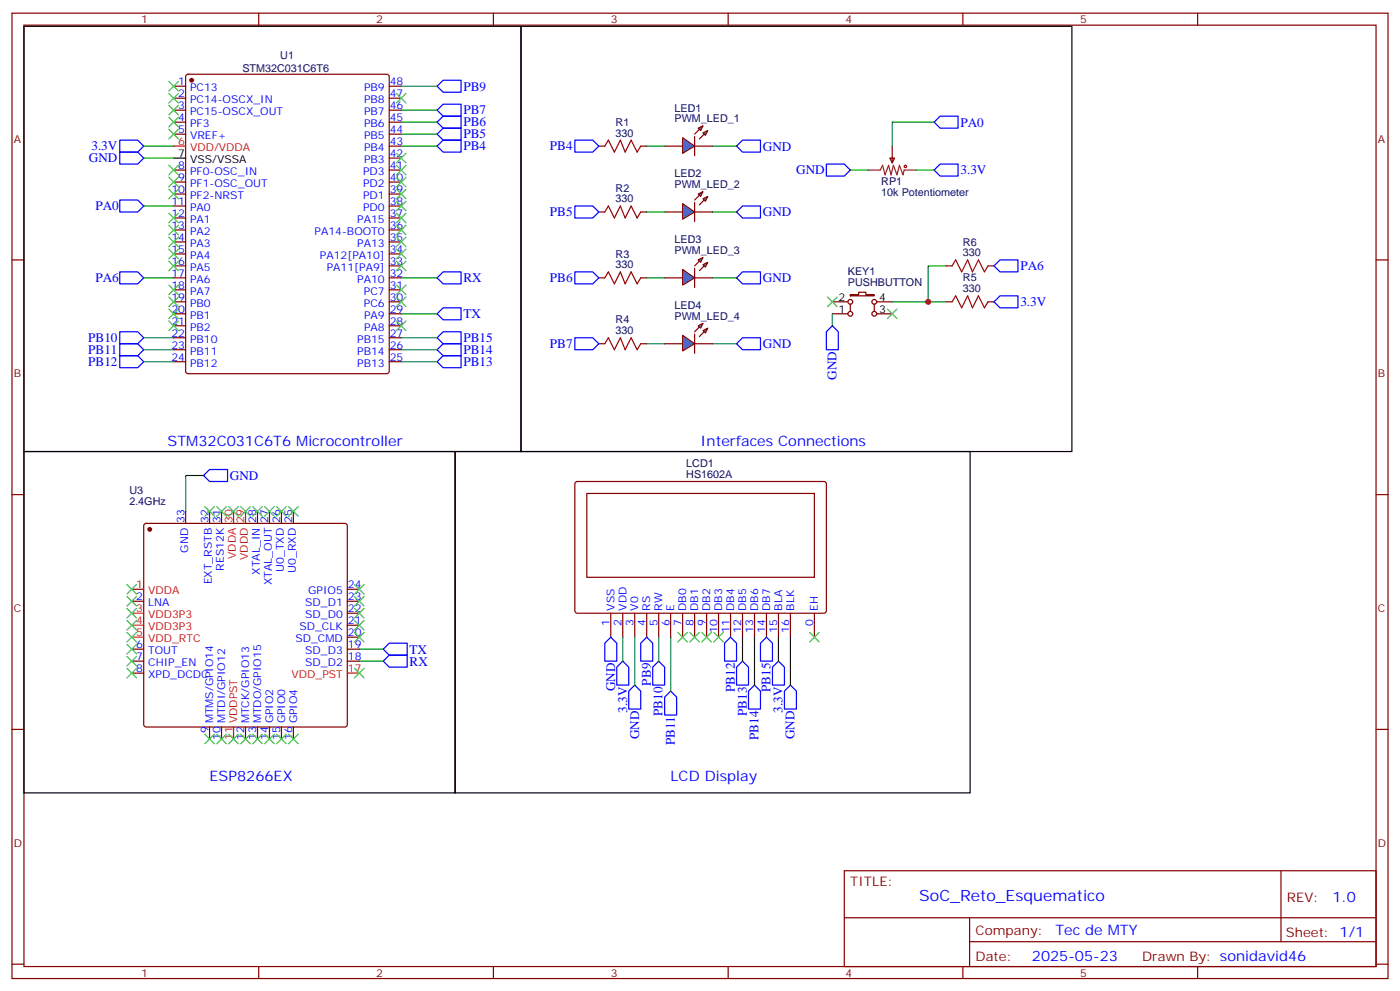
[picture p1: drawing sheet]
<svg xmlns="http://www.w3.org/2000/svg" width="412mm" height="292mm" viewBox="0 0 412 292" stroke-linecap="round" stroke-linejoin="round" font-family="sans-serif">
<g fill="none" stroke="#870000" stroke-width=".35">
<path d="M3.5 3.9h405.4v284.3h-405.4zM7.1 7.4h398.2v277.3h-398.2zM76.2 3.9v3.5M145.3 3.9v3.5M214.5 3.9v3.5M283.6 3.9v3.5M352.8 3.9v3.5M51.2 25.4h3.5M51.2 28.9h3.5M51.2 32.5h3.5M51.2 36h3.5M51.2 39.5h3.5"/>
<path d="M54.9 22.1l.5-.2h58.5l.5 .2 .3 .5v86.8l-.3 .5-.5 .2h-58.5l-.5-.3-.2-.4v-86.8zM114.7 25.4h3.5M114.7 28.9h3.5M114.7 32.5h3.5M114.7 36h3.5M114.7 39.5h3.5M51.2 50.1h3.5M51.2 53.6h3.5M51.2 57.2h3.5M114.7 50.1h3.5M114.7 53.6h3.5M114.7 57.2h3.5"/>
<path d="M114.7 46.6h3.5M114.7 43h3.5M195.8 43h5.3M204.6 43h5.3M3.5 76.6h3.6M51.2 60.7h3.5M51.2 64.2h3.5M51.2 67.7h3.5M51.2 71.3h3.5M51.2 74.8h3.5M51.2 78.3h3.5M114.7 60.7h3.5"/>
<path d="M114.7 64.2h3.5M114.7 67.7h3.5M114.7 71.3h3.5M114.7 74.8h3.5M114.7 78.3h3.5M405.3 76.6h3.6M51.2 81.8h3.5M51.2 85.4h3.5M51.2 88.9h3.5M51.2 92.4h3.5M51.2 96h3.5M51.2 99.5h3.5"/>
<path d="M114.7 81.8h3.5M114.7 85.4h3.5M114.7 88.9h3.5M114.7 92.4h3.5M114.7 96h3.5M114.7 99.5h3.5M51.2 103h3.5M51.2 106.5h3.5M114.7 103h3.5M114.7 106.5h3.5M3.5 145.7h3.6M405.3 145.7h3.6"/>
<path d="M3.5 214.8h3.6M405.3 214.8h3.6M248.7 256.5h156.6v28.2h-156.6zM377.3 256.5v20.9M248.7 270.3h156.5M285.6 277.4h119.6M285.6 270.3v14.1M3.5 284h3.6M76.2 284.7v3.5M145.3 284.7v3.5M214.5 284.7v3.5M283.6 284.7v3.5"/>
<path d="M352.8 284.7v3.5M405.3 284h3.6"/>
</g>
<path d="M7.1 7.8h146.4v125.2h-146.4zM51.2 46.6h3.5" fill="none" stroke="#000" stroke-width=".35"/>
<circle cx="56.4" cy="23.6" r=".53" fill="#870000" stroke="#870000" stroke-width=".35"/>
<path d="M51.2 43h3.5" fill="none" stroke="#f00" stroke-width=".35"/>
<g fill="#09f" stroke="#870000" stroke-width=".35">
<path d="M207.1 39.2l1.4-.7-.7 1.4z"/>
<path d="M205.7 37.7l1.4-.7-.7 1.5z"/>
</g>
<g fill="#870000" stroke="#870000" stroke-width=".35">
<path d="M207.4 39.5l-1.4 1.4z"/>
<path d="M204.6 39.5l1.4-1.4z"/>
</g>
<path d="M204.6 40.2v5.7z" fill="#f00" stroke="#870000" stroke-width=".35"/>
<path d="M201.1 40.6l3.5 2.4-3.5 2.2z" fill="#09f" stroke="#870000" stroke-width=".35"/>
<path d="M195.8 62.4h5.3M204.6 62.4h5.3" fill="none" stroke="#870000" stroke-width=".35"/>
<g fill="#09f" stroke="#870000" stroke-width=".35">
<path d="M207.1 58.6l1.4-.7-.7 1.4z"/>
<path d="M205.7 57.2l1.4-.8-.7 1.5z"/>
</g>
<g fill="#870000" stroke="#870000" stroke-width=".35">
<path d="M206 60.3l1.4-1.4z"/>
<path d="M204.6 58.9l1.4-1.4z"/>
</g>
<path d="M204.6 59.6v5.7z" fill="#f00" stroke="#870000" stroke-width=".35"/>
<path d="M201.1 60l3.5 2.4-3.5 2.2z" fill="#09f" stroke="#870000" stroke-width=".35"/>
<path d="M195.8 81.8h5.3M204.6 81.8h5.3" fill="none" stroke="#870000" stroke-width=".35"/>
<g fill="#09f" stroke="#870000" stroke-width=".35">
<path d="M207.1 78l1.4-.7-.7 1.4z"/>
<path d="M205.7 76.6l1.4-.8-.7 1.5z"/>
</g>
<g fill="#870000" stroke="#870000" stroke-width=".35">
<path d="M206 79.7l1.4-1.4z"/>
<path d="M204.6 78.3l1.4-1.4z"/>
</g>
<path d="M204.6 79v5.7z" fill="#f00" stroke="#870000" stroke-width=".35"/>
<path d="M201.1 79.4l3.5 2.4-3.5 2.2z" fill="#09f" stroke="#870000" stroke-width=".35"/>
<path d="M195.8 101.2h5.3M204.6 101.2h5.3" fill="none" stroke="#870000" stroke-width=".35"/>
<g fill="#09f" stroke="#870000" stroke-width=".35">
<path d="M207.1 97.4l1.4-.7-.7 1.4z"/>
<path d="M205.7 96l1.4-.7-.7 1.4z"/>
</g>
<g fill="#870000" stroke="#870000" stroke-width=".35">
<path d="M206 99.1l1.4-1.4z"/>
<path d="M204.6 97.7l1.4-1.4z"/>
</g>
<path d="M204.6 98.4v5.7z" fill="#f00" stroke="#870000" stroke-width=".35"/>
<path d="M201.1 98.8l3.5 2.4-3.5 2.2z" fill="#09f" stroke="#870000" stroke-width=".35"/>
<g fill="none" stroke="#870000" stroke-width=".35">
<path d="M176.4 43h1.8M188.7 43h1.8M262.1 46.6h1.4l-.7 1.4zM262.8 43v5M176.4 62.4h1.8M188.7 62.4h1.8M278.7 78.3h1.8M291 78.3h1.8M176.4 81.8h1.8M188.7 81.8h1.8M245.2 92.4h4.6M245.2 88.9h4.6"/>
<path d="M250.5 86.8h2.4v-.7h2.2v.7h2.4v.3h-7zM250.5 89.6v2.1M257.5 89.6v2.1M258.2 92.4h4.6M258.2 88.9h4.6M278.7 88.9h1.8M291 88.9h1.8M176.4 101.2h1.8M188.7 101.2h1.8M42.6 154.4l.4-.2h58.6l.5 .2 .2 .5v58.5l-.2 .5-.5 .2h-58.6l-.5-.2-.2-.5v-58.5zM54.7 150.6v3.6M61.7 150.6v3.6"/>
<path d="M65.3 150.6v3.6M75.8 150.6v3.6M79.4 150.6v3.6M82.9 150.6v3.6M86.4 150.6v3.6M169.6 142l.4-.2 73 .1 .4 .6v37.7l-.7 .4h-72.9l-.5-.7v-37.4zM172.9 145.3h67v24.7h-67zM38.8 177.1h3.5M102.3 177.1h3.5M102.3 173.6h3.5M38.8 191.2h3.5M38.8 194.7h3.5"/>
<path d="M38.8 198.3h3.5M102.3 191.2h3.5M102.3 194.7h3.5M102.3 187.7h3.5M102.3 184.2h3.5M102.3 180.6h3.5M179.9 180.6v7.1M183.4 180.6v7.1M187 180.6v7.1M190.5 180.6v7.1M194 180.6v7.1M197.6 180.6v7.1"/>
<path d="M201.1 180.6v7.1M204.6 180.6v7.1M208.1 180.6v7.1M211.7 180.6v7.1M215.2 180.6v7.1M218.7 180.6v7.1M222.2 180.6v7.1M225.8 180.6v7.1M229.3 180.6v7.1M232.8 180.6v7.1M239.9 180.6v7.1M61.7 214.1v3.6"/>
<path d="M65.3 214.1v3.6M72.3 214.1v3.6M75.8 214.1v3.6M79.4 214.1v3.6M82.9 214.1v3.6M86.4 214.1v3.6"/>
<circle cx="250.5" cy="92.4" r=".71"/>
<circle cx="250.5" cy="88.9" r=".71"/>
<circle cx="257.5" cy="88.9" r=".71"/>
<circle cx="257.5" cy="92.4" r=".71"/>
</g>
<g fill="none" stroke="#a10000" stroke-width=".35">
<path d="M178.2 43l1-1.7 1.8 3.5 1.7-3.5 1.4 3.5 1.8-3.5 1.8 3.5 1-1.8M178.2 62.4l1-1.7 1.8 3.5 1.7-3.5 1.4 3.5 1.8-3.5 1.8 3.5 1-1.8M280.5 78.3l1-1.7 1.8 3.5 1.7-3.5 1.5 3.5 1.7-3.5 1.8 3.5 1-1.8M178.2 81.8l1-1.7 1.8 3.5 1.7-3.5 1.4 3.5 1.8-3.5 1.8 3.5 1-1.8M280.5 88.9l1-1.8 1.8 3.6 1.7-3.6 1.5 3.6 1.7-3.6 1.8 3.6 1-1.8M178.2 101.2l1-1.7 1.8 3.5 1.7-3.5 1.4 3.5 1.8-3.5 1.8 3.5 1-1.8"/>
<circle cx="266.7" cy="49" r=".35"/>
</g>
<path d="M255.8 50.1h3.5l.7-1.4 .7 2.8 1.1-2.8 .7 2.8 .7-2.8 1 2.8 .7-2.8 1.1 2.8 .3-1.4h3.6" fill="none" stroke="#8c2424" stroke-width=".35"/>
<g fill="none" stroke="#00f" stroke-width=".35">
<path d="M128.8 39.5l1.7-1.8h5.3v3.6h-5.3zM128.8 36l1.7-1.8h5.3v3.5h-5.3zM130.5 30.7h5.3v3.5h-5.3l-1.7-1.7zM130.5 23.6h5.3v3.6h-5.3l-1.7-1.8zM275.2 36l1.7-1.8h5.3v3.5h-5.3zM35.3 44.8h5.3l1.7 1.8-1.7 1.7h-5.3zM35.3 41.3h5.3l1.7 1.7-1.7 1.8h-5.3zM35.3 58.9h5.3l1.7 1.8-1.7 1.7h-5.3zM128.8 43l1.7-1.7h5.3v3.5h-5.3zM169.3 41.3h5.3l1.8 1.7-1.8 1.8h-5.3zM217 43l1.7-1.7h5.3v3.5h-5.3zM243.4 48.3h5.3l1.8 1.8-1.8 1.8h-5.3z"/>
<path d="M275.2 50.1l1.7-1.8h5.3v3.6h-5.3zM169.3 60.7h5.3l1.8 1.7-1.8 1.8h-5.3zM217 62.4l1.7-1.7h5.3v3.5h-5.3zM294.6 76.6h5.3v3.5h-5.3l-1.8-1.8zM35.3 80.1h5.3l1.7 1.7-1.7 1.8h-5.3zM35.3 97.7h5.3l1.7 1.8-1.7 1.7h-5.3zM128.8 81.8l1.7-1.7h5.3v3.5h-5.3zM128.8 99.5l1.7-1.8h5.3v3.5h-5.3zM130.5 90.7h5.3v3.5h-5.3l-1.7-1.8zM169.3 80.1h5.3l1.8 1.7-1.8 1.8h-5.3zM169.3 99.5h5.3l1.8 1.7-1.8 1.8h-5.3zM217 81.8l1.7-1.7h5.3v3.5h-5.3z"/>
<path d="M245.2 96l1.7 1.7v5.3h-3.5v-5.3zM292.8 88.9l1.8-1.8h5.3v3.6h-5.3zM35.3 101.2h5.3l1.7 1.8-1.7 1.8h-5.3zM35.3 104.8h5.3l1.7 1.7-1.7 1.8h-5.3zM128.8 106.5l1.7-1.7h5.3v3.5h-5.3zM128.8 103l1.7-1.8h5.3v3.6h-5.3zM217 101.2l1.7-1.7h5.3v3.5h-5.3zM60 140.1l1.7-1.8h5.3v3.5h-5.3zM112.9 194.7l1.8-1.7h5.2v3.5h-5.2zM112.9 191.2l1.8-1.8h5.2v3.6h-5.2zM179.9 187.7l1.8 1.7v5.3h-3.5v-5.3zM183.4 194.7l1.8 1.8v5.3h-3.5v-5.3z"/>
<path d="M190.5 187.7l1.8 1.7v5.3h-3.6v-5.3zM194 194.7l1.8 1.8v5.3h-3.5v-5.3zM215.2 187.7l1.8 1.7v5.3h-3.6v-5.3zM218.7 194.7l1.8 1.8v5.3h-3.5v-5.3zM225.8 187.7l1.7 1.7v5.3h-3.5v-5.3zM229.3 194.7l1.8 1.8v5.3h-3.6v-5.3zM187 201.8l1.7 1.8v5.2h-3.5v-5.2zM197.6 203.6l1.7 1.7v5.3h-3.5v-5.3zM222.2 201.8l1.8 1.8v5.2h-3.5v-5.2zM232.8 201.8l1.8 1.8v5.2h-3.5v-5.2z"/>
</g>
<g fill="none" stroke="#008700" stroke-width=".35">
<path d="M118.2 39.5h10.6M118.2 36h10.6M118.2 32.5h10.6M118.2 25.4h10.6M275.2 36h-12.4v7M42.3 43h8.9M42.3 46.6h8.9M118.2 43h10.6M190.5 43h5.3M209.9 43h7.1M250.5 50.1h5.3M269.9 50.1h5.3"/>
<path d="M42.3 60.7h8.9M190.5 62.4h5.3M209.9 62.4h7.1M278.7 78.3h-5.3v10.6M42.3 81.8h8.9M42.3 99.5h8.9M118.2 81.8h10.6M118.2 92.4h10.6M118.2 99.5h10.6M190.5 81.8h5.3M209.9 81.8h7.1M245.2 92.4v3.6"/>
<path d="M262.8 88.9h15.9M42.3 103h8.9M42.3 106.5h8.9M118.2 103h10.6M118.2 106.5h10.6M190.5 101.2h5.3M209.9 101.2h7.1M60 140.1h-5.3v10.5M105.8 194.7h7.1M105.8 191.2h7.1M183.4 187.7v7M187 187.7v14.1"/>
<path d="M194 187.7v7M197.6 187.7v15.9M218.7 187.7v7M222.2 187.7v14.1M229.3 187.7v7M232.8 187.7v14.1"/>
</g>
<g fill="none" stroke="#3c3" stroke-width=".35">
<path d="M49.7 38.1l2.9 2.8M49.7 34.6l2.9 2.8M49.7 31l2.9 2.9M49.7 27.5l2.9 2.8M49.7 24l2.9 2.8M52.6 38.1l-2.9 2.8M52.6 34.6l-2.9 2.8M52.6 31l-2.9 2.9M52.6 27.5l-2.9 2.8M52.6 24l-2.9 2.8M116.8 27.5l2.8 2.8M119.6 27.5l-2.8 2.8"/>
<path d="M49.7 55.7l2.9 2.9M49.7 52.2l2.9 2.8M49.7 48.7l2.9 2.8M52.6 55.7l-2.9 2.9M52.6 52.2l-2.9 2.8M52.6 48.7l-2.9 2.8M116.8 45.2l2.8 2.8M116.8 48.7l2.8 2.8M116.8 52.2l2.8 2.8M116.8 55.7l2.8 2.9M116.8 59.3l2.8 2.8M119.6 45.2l-2.8 2.8"/>
<path d="M119.6 48.7l-2.8 2.8M119.6 52.2l-2.8 2.8M119.6 55.7l-2.8 2.9M119.6 59.3l-2.8 2.8M49.7 76.9l2.9 2.8M49.7 73.4l2.9 2.8M49.7 69.9l2.9 2.8M49.7 66.3l2.9 2.8M49.7 62.8l2.9 2.8M52.6 76.9l-2.9 2.8M52.6 73.4l-2.9 2.8M52.6 69.9l-2.9 2.8"/>
<path d="M52.6 66.3l-2.9 2.8M52.6 62.8l-2.9 2.8M116.8 62.8l2.8 2.8M116.8 66.3l2.8 2.8M116.8 69.9l2.8 2.8M116.8 73.4l2.8 2.8M116.8 76.9l2.8 2.8M119.6 62.8l-2.8 2.8M119.6 66.3l-2.8 2.8M119.6 69.9l-2.8 2.8M119.6 73.4l-2.8 2.8M119.6 76.9l-2.8 2.8"/>
<path d="M49.7 94.5l2.9 2.9M49.7 91l2.9 2.8M49.7 87.5l2.9 2.8M49.7 84l2.9 2.8M52.6 94.5l-2.9 2.9M52.6 91l-2.9 2.8M52.6 87.5l-2.9 2.8M52.6 84l-2.9 2.8M116.8 84l2.8 2.8M116.8 87.5l2.8 2.8M116.8 94.5l2.8 2.9M119.6 84l-2.8 2.8"/>
<path d="M119.6 87.5l-2.8 2.8M119.6 94.5l-2.8 2.9M243.8 87.5l2.8 2.8M246.6 87.5l-2.8 2.8M261.4 91l2.8 2.8M264.2 91l-2.8 2.8M60.3 149.2l2.8 2.8M63.1 149.2l-2.8 2.8M63.9 149.2l2.8 2.8M66.7 149.2l-2.8 2.8M67.4 149.2l2.8 2.8M70.2 149.2l-2.8 2.8"/>
<path d="M70.9 149.2l2.8 2.8M73.7 149.2l-2.8 2.8M74.4 149.2l2.9 2.8M77.3 149.2l-2.9 2.8M78 149.2l2.8 2.8M80.8 149.2l-2.8 2.8M81.5 149.2l2.8 2.8M84.3 149.2l-2.8 2.8M85 149.2l2.8 2.8M87.8 149.2l-2.8 2.8M37.4 172.2l2.8 2.8M37.4 175.7l2.8 2.8"/>
<path d="M37.4 179.2l2.8 2.8M40.2 179.2l-2.8 2.8M40.2 175.7l-2.8 2.8M40.2 172.2l-2.8 2.8M104.4 179.2l2.8 2.8M104.4 175.7l2.8 2.8M104.4 172.2l2.8 2.8M107.2 179.2l-2.8 2.8M107.2 175.7l-2.8 2.8M107.2 172.2l-2.8 2.8M37.4 182.7l2.8 2.9M37.4 186.3l2.8 2.8"/>
<path d="M37.4 189.8l2.8 2.8M37.4 193.3l2.8 2.8M37.4 196.9l2.8 2.8M40.2 196.9l-2.8 2.8M40.2 193.3l-2.8 2.8M40.2 189.8l-2.8 2.8M40.2 182.7l-2.8 2.9M40.2 186.3l-2.8 2.8M104.4 186.3l2.8 2.8M104.4 182.7l2.8 2.9M104.4 196.9l2.8 2.8M107.2 186.3l-2.8 2.8"/>
<path d="M107.2 182.7l-2.8 2.9M107.2 196.9l-2.8 2.8M199.7 186.3l2.8 2.8M202.5 186.3l-2.8 2.8M203.2 186.3l2.8 2.8M206 186.3l-2.8 2.8M206.7 186.3l2.8 2.8M209.5 186.3l-2.8 2.8M210.3 186.3l2.8 2.8M213.1 186.3l-2.8 2.8M238.5 186.3l2.8 2.8M241.3 186.3l-2.8 2.8"/>
<path d="M60.3 216.3l2.8 2.8M63.1 216.3l-2.8 2.8M63.9 216.3l2.8 2.8M66.7 216.3l-2.8 2.8M67.4 216.3l2.8 2.8M70.2 216.3l-2.8 2.8M70.9 216.3l2.8 2.8M73.7 216.3l-2.8 2.8M74.4 216.3l2.9 2.8M77.3 216.3l-2.9 2.8M78 216.3l2.8 2.8M80.8 216.3l-2.8 2.8"/>
<path d="M81.5 216.3l2.8 2.8M84.3 216.3l-2.8 2.8M85 216.3l2.8 2.8M87.8 216.3l-2.8 2.8"/>
</g>
<path d="M153.5 7.8h162.2v125.2h-162.2zM7.1 133h127v100.5h-127zM134.1 133h151.7v100.5h-151.7z" fill="none" stroke="#000" stroke-width=".35"/>
<circle cx="44.1" cy="155.9" r=".53" fill="#870000" stroke="#870000" stroke-width=".35"/>
<path d="M68.8 150.6v3.6M72.3 150.6v3.6M38.8 173.6h3.5M38.8 180.6h3.5M38.8 184.2h3.5M38.8 187.7h3.5M102.3 198.3h3.5M68.8 214.1v3.6" fill="none" stroke="#f00" stroke-width=".35"/>
<circle cx="273.4" cy="88.9" r=".88" fill="#c00"/>
<text font-size="4.6" fill="#00f" x="270.8" y="265.5">SoC_Reto_Esquematico</text>
<g font-size="4.2" fill="#00f">
<text x="49.4" y="131.2">STM32C031C6T6 Microcontroller</text>
<text x="206.4" y="131.2">Interfaces Connections</text>
<text x="61.7" y="230">ESP8266EX</text>
<text x="197.6" y="230">LCD Display</text>
<text x="392.5" y="265.7">1.0</text>
<text x="310.9" y="275.3">Tec de MTY</text>
<text x="304" y="283.1">2025-05-23</text>
</g>
<g font-size="3.9" fill="#00f">
<text x="136.5" y="26.7">PB9</text>
<text x="136.5" y="33.7">PB7</text>
<text x="136.5" y="40.8">PB5</text>
<text x="136.5" y="37.2">PB6</text>
<text x="282.9" y="37.3">PA0</text>
<text x="26.2" y="47.8">GND</text>
<text x="26.9" y="44.3">3.3V</text>
<text x="136.5" y="44.3">PB4</text>
<text x="162" y="44.3">PB4</text>
<text x="224.7" y="44.4">GND</text>
<text x="234.6" y="51.4">GND</text>
<text x="282.9" y="51.4">3.3V</text>
<text x="28.1" y="61.9">PA0</text>
<text x="162" y="63.7">PB5</text>
<text x="224.7" y="63.8">GND</text>
<text x="28.1" y="83.1">PA6</text>
<text x="136.5" y="83.2">RX</text>
<text x="162" y="83.1">PB6</text>
<text x="224.7" y="83.2">GND</text>
<text x="300.6" y="79.6">PA6</text>
<text x="136.5" y="93.7">TX</text>
<text x="300.6" y="90.2">3.3V</text>
<text x="26" y="100.8">PB10</text>
<text x="136.5" y="100.8">PB15</text>
<text x="26" y="104.3">PB11</text>
<text x="26" y="107.8">PB12</text>
<text x="136.5" y="107.9">PB13</text>
<text x="136.5" y="104.3">PB14</text>
<text x="162" y="102.5">PB7</text>
<text x="224.7" y="102.6">GND</text>
<text x="246.4" y="111.9" transform="rotate(-90 246.4 111.9)">GND</text>
<text x="67.7" y="141.3">GND</text>
<text x="120.6" y="196.1">RX</text>
<text x="120.6" y="192.5">TX</text>
<text x="181.2" y="203.6" transform="rotate(-90 181.2 203.6)">GND</text>
<text x="191.8" y="201.9" transform="rotate(-90 191.8 201.9)">PB9</text>
<text x="216.4" y="203.8" transform="rotate(-90 216.4 203.8)">PB12</text>
<text x="227" y="203.8" transform="rotate(-90 227 203.8)">PB15</text>
<text x="184.7" y="209.9" transform="rotate(-90 184.7 209.9)">3.3V</text>
<text x="230.5" y="209.9" transform="rotate(-90 230.5 209.9)">3.3V</text>
<text x="195.2" y="210.9" transform="rotate(-90 195.2 210.9)">PB10</text>
<text x="219.9" y="210.9" transform="rotate(-90 219.9 210.9)">PB13</text>
<text x="188.2" y="217.7" transform="rotate(-90 188.2 217.7)">GND</text>
<text x="198.8" y="219.5" transform="rotate(-90 198.8 219.5)">PB11</text>
<text x="223.5" y="217.9" transform="rotate(-90 223.5 217.9)">PB14</text>
<text x="234.1" y="217.7" transform="rotate(-90 234.1 217.7)">GND</text>
</g>
<g font-size="3.9" fill="#800">
<text x="250.5" y="261.1">TITLE:</text>
<text x="379.1" y="265.7">REV:</text>
<text x="287.4" y="275.3">Company:</text>
<text x="378.7" y="275.9">Sheet: 1/1</text>
<text x="287.4" y="282.9">Date:</text>
<text x="336.4" y="283">Draw</text>
<text x="346.6" y="283">n By: sonidavid46</text>
</g>
<g font-size="3.2" fill="#800">
<text x="41.6" y="6.9">1</text>
<text x="110.8" y="6.9">2</text>
<text x="179.9" y="6.9">3</text>
<text x="249.1" y="6.9">4</text>
<text x="318.2" y="6.9">5</text>
<text x="4.1" y="42">A</text>
<text x="405.9" y="42">A</text>
<text x="4.1" y="111.1">B</text>
<text x="405.9" y="111.1">B</text>
<text x="4.1" y="180.3">C</text>
<text x="405.9" y="180.3">C</text>
<text x="4.1" y="249.4">D</text>
<text x="405.9" y="249.4">D</text>
<text x="41.6" y="287.7">1</text>
<text x="110.8" y="287.7">2</text>
<text x="179.9" y="287.7">3</text>
<text x="249.1" y="287.7">4</text>
<text x="318.2" y="287.7">5</text>
</g>
<g font-size="3.2" fill="#000080">
<text x="82.5" y="17.5">U1</text>
<text x="71.4" y="21.2">STM32C031C6T6</text>
<text x="198.7" y="36">PWM_LED_1</text>
<text x="198.7" y="32.8">LED1</text>
<text x="181.3" y="40.2">330</text>
<text x="181.3" y="37">R1</text>
<text x="198.7" y="52.2">LED2</text>
<text x="181.3" y="59.6">330</text>
<text x="181.3" y="56.4">R2</text>
<text x="198.7" y="55.4">PWM_LED_2</text>
<text x="259.6" y="57.7">10k Potentiometer</text>
<text x="259.6" y="54.5">RP1</text>
<text x="198.7" y="71.6">LED3</text>
<text x="181.3" y="75.8">R3</text>
<text x="198.7" y="74.8">PWM_LED_3</text>
<text x="283.6" y="75.5">330</text>
<text x="283.6" y="72.3">R6</text>
<text x="181.3" y="79">330</text>
<text x="249.8" y="81">KEY1</text>
<text x="283.6" y="82.9">R5</text>
<text x="249.8" y="84.2">PUSHBUTTON</text>
<text x="283.6" y="86.1">330</text>
<text x="181.3" y="95.3">R4</text>
<text x="198.7" y="94.2">PWM_LED_4</text>
<text x="198.7" y="91.1">LED4</text>
<text x="181.3" y="98.4">330</text>
<text x="202.1" y="137.6">LCD1</text>
<text x="202.1" y="140.8">HS1602A</text>
<text x="38.1" y="148.7">2.4GHz</text>
<text x="38.1" y="145.5">U3</text>
</g>
<g font-size="3.2" fill="#00f">
<text x="52.5" y="25">1</text>
<text x="52.5" y="28.6">2</text>
<text x="56" y="26.8">PC13</text>
<text x="107.2" y="26.8">PB9</text>
<text x="114.8" y="28.6">47</text>
<text x="114.8" y="25">48</text>
<text x="52.5" y="32.1">3</text>
<text x="52.5" y="35.6">4</text>
<text x="56" y="30.3">PC14-OSCX_IN</text>
<text x="56" y="33.9">PC15-OSCX_OUT</text>
<text x="107.2" y="33.9">PB7</text>
<text x="107.2" y="30.3">PB8</text>
<text x="114.8" y="35.6">45</text>
<text x="114.8" y="32.1">46</text>
<text x="52.5" y="39.2">5</text>
<text x="56" y="37.4">PF3</text>
<text x="56" y="40.9">VREF+</text>
<text x="107.2" y="40.9">PB5</text>
<text x="107.2" y="37.4">PB6</text>
<text x="114.8" y="39.2">44</text>
<text x="107.2" y="48">PB3</text>
<text x="107.2" y="44.5">PB4</text>
<text x="114.8" y="46.2">42</text>
<text x="114.8" y="42.7">43</text>
<text x="52.5" y="49.7">8</text>
<text x="52.5" y="53.3">9</text>
<text x="56" y="51.5">PF0-OSC_IN</text>
<text x="107" y="51.5">PD3</text>
<text x="114.8" y="53.3">40</text>
<text x="114.8" y="49.7">41</text>
<text x="50.5" y="56.8">10</text>
<text x="56" y="55">PF1-OSC_OUT</text>
<text x="56" y="58.6">PF2-NRST</text>
<text x="107" y="58.6">PD1</text>
<text x="107" y="55">PD2</text>
<text x="114.8" y="56.8">39</text>
<text x="50.5" y="60.3">11</text>
<text x="50.5" y="63.9">12</text>
<text x="56" y="62.1">PA0</text>
<text x="56" y="65.6">PA1</text>
<text x="105.2" y="65.6">PA15</text>
<text x="107" y="62.1">PD0</text>
<text x="114.8" y="63.9">37</text>
<text x="114.8" y="60.3">38</text>
<text x="50.5" y="67.4">13</text>
<text x="50.5" y="70.9">14</text>
<text x="56" y="69.1">PA2</text>
<text x="92.6" y="69.1">PA14-BOOT0</text>
<text x="114.8" y="70.9">35</text>
<text x="114.8" y="67.4">36</text>
<text x="50.5" y="74.4">15</text>
<text x="50.5" y="78">16</text>
<text x="56" y="72.7">PA3</text>
<text x="56" y="76.2">PA4</text>
<text x="94.2" y="76.2">PA12[PA10]</text>
<text x="105.2" y="72.7">PA13</text>
<text x="114.8" y="78">33</text>
<text x="114.8" y="74.4">34</text>
<text x="50.5" y="81.5">17</text>
<text x="56" y="79.7">PA5</text>
<text x="56" y="83.3">PA6</text>
<text x="96.3" y="79.7">PA11[PA9]</text>
<text x="105.2" y="83.3">PA10</text>
<text x="114.8" y="81.5">32</text>
<text x="50.5" y="85">18</text>
<text x="50.5" y="88.5">19</text>
<text x="56" y="86.8">PA7</text>
<text x="107.2" y="86.8">PC7</text>
<text x="114.8" y="88.5">30</text>
<text x="114.8" y="85">31</text>
<text x="50.5" y="92.1">20</text>
<text x="50.5" y="95.6">21</text>
<text x="56" y="90.3">PB0</text>
<text x="56" y="93.8">PB1</text>
<text x="107.2" y="90.3">PC6</text>
<text x="107.2" y="93.8">PA9</text>
<text x="114.8" y="95.6">28</text>
<text x="114.8" y="92.1">29</text>
<text x="50.5" y="99.1">22</text>
<text x="56" y="97.4">PB2</text>
<text x="56" y="100.9">PB10</text>
<text x="105.2" y="100.9">PB15</text>
<text x="107.2" y="97.4">PA8</text>
<text x="114.8" y="99.1">27</text>
<text x="50.5" y="102.7">23</text>
<text x="50.5" y="106.2">24</text>
<text x="56" y="104.4">PB11</text>
<text x="56" y="108">PB12</text>
<text x="105.2" y="108">PB13</text>
<text x="105.2" y="104.4">PB14</text>
<text x="114.8" y="106.2">25</text>
<text x="114.8" y="102.7">26</text>
<text x="54.3" y="154" transform="rotate(-90 54.3 154)">33</text>
<text x="61.4" y="154" transform="rotate(-90 61.4 154)">32</text>
<text x="64.9" y="154" transform="rotate(-90 64.9 154)">31</text>
<text x="75.5" y="154" transform="rotate(-90 75.5 154)">28</text>
<text x="79" y="154" transform="rotate(-90 79 154)">27</text>
<text x="82.5" y="154" transform="rotate(-90 82.5 154)">26</text>
<text x="86.1" y="154" transform="rotate(-90 86.1 154)">25</text>
<text x="55.4" y="162.8" transform="rotate(-90 55.4 162.8)">GND</text>
<text x="62.4" y="172.1" transform="rotate(-90 62.4 172.1)">EXT_RSTB</text>
<text x="66" y="168.1" transform="rotate(-90 66 168.1)">RES12K</text>
<text x="76.6" y="169.3" transform="rotate(-90 76.6 169.3)">XTAL_IN</text>
<text x="80.1" y="172.3" transform="rotate(-90 80.1 172.3)">XTAL_OUT</text>
<text x="83.6" y="168.4" transform="rotate(-90 83.6 168.4)">U0_TXD</text>
<text x="87.1" y="168.6" transform="rotate(-90 87.1 168.6)">U0_RXD</text>
<text x="102.5" y="173.2">24</text>
<text x="40.1" y="176.7">2</text>
<text x="43.6" y="178.5">LNA</text>
<text x="89.9" y="178.5">SD_D1</text>
<text x="90.8" y="175">GPIO5</text>
<text x="102.5" y="176.7">23</text>
<text x="181" y="179.9" transform="rotate(-90 181 179.9)">VSS</text>
<text x="184.5" y="179.9" transform="rotate(-90 184.5 179.9)">VDD</text>
<text x="188" y="179.9" transform="rotate(-90 188 179.9)">V0</text>
<text x="191.6" y="179.9" transform="rotate(-90 191.6 179.9)">RS</text>
<text x="195.1" y="179.9" transform="rotate(-90 195.1 179.9)">RW</text>
<text x="198.6" y="179.9" transform="rotate(-90 198.6 179.9)">E</text>
<text x="202.1" y="179.9" transform="rotate(-90 202.1 179.9)">DB0</text>
<text x="205.7" y="179.9" transform="rotate(-90 205.7 179.9)">DB1</text>
<text x="209.2" y="179.9" transform="rotate(-90 209.2 179.9)">DB2</text>
<text x="212.7" y="179.9" transform="rotate(-90 212.7 179.9)">DB3</text>
<text x="216.3" y="179.9" transform="rotate(-90 216.3 179.9)">DB4</text>
<text x="219.8" y="179.9" transform="rotate(-90 219.8 179.9)">DB5</text>
<text x="223.3" y="179.9" transform="rotate(-90 223.3 179.9)">DB6</text>
<text x="226.8" y="179.9" transform="rotate(-90 226.8 179.9)">DB7</text>
<text x="230.4" y="179.9" transform="rotate(-90 230.4 179.9)">BLA</text>
<text x="233.9" y="179.9" transform="rotate(-90 233.9 179.9)">BLK</text>
<text x="240.9" y="179.9" transform="rotate(-90 240.9 179.9)">EH</text>
<text x="88.2" y="185.6">SD_CLK</text>
<text x="89.9" y="182">SD_D0</text>
<text x="102.5" y="183.8">21</text>
<text x="102.5" y="180.3">22</text>
<text x="179.6" y="184.4" transform="rotate(-90 179.6 184.4)">1</text>
<text x="183.1" y="184.4" transform="rotate(-90 183.1 184.4)">2</text>
<text x="186.6" y="184.4" transform="rotate(-90 186.6 184.4)">3</text>
<text x="190.1" y="184.4" transform="rotate(-90 190.1 184.4)">4</text>
<text x="193.7" y="184.4" transform="rotate(-90 193.7 184.4)">5</text>
<text x="197.2" y="184.4" transform="rotate(-90 197.2 184.4)">6</text>
<text x="200.7" y="184.4" transform="rotate(-90 200.7 184.4)">7</text>
<text x="204.3" y="184.4" transform="rotate(-90 204.3 184.4)">8</text>
<text x="207.8" y="184.4" transform="rotate(-90 207.8 184.4)">9</text>
<text x="239.5" y="184.4" transform="rotate(-90 239.5 184.4)">0</text>
<text x="40.1" y="190.9">6</text>
<text x="87" y="189.1">SD_CMD</text>
<text x="102.5" y="190.9">19</text>
<text x="102.5" y="187.3">20</text>
<text x="211.3" y="186.4" transform="rotate(-90 211.3 186.4)">10</text>
<text x="214.8" y="186.4" transform="rotate(-90 214.8 186.4)">11</text>
<text x="218.4" y="186.4" transform="rotate(-90 218.4 186.4)">12</text>
<text x="221.9" y="186.4" transform="rotate(-90 221.9 186.4)">13</text>
<text x="225.4" y="186.4" transform="rotate(-90 225.4 186.4)">14</text>
<text x="229" y="186.4" transform="rotate(-90 229 186.4)">15</text>
<text x="232.5" y="186.4" transform="rotate(-90 232.5 186.4)">16</text>
<text x="40.1" y="194.4">7</text>
<text x="40.1" y="197.9">8</text>
<text x="43.6" y="192.6">TOUT</text>
<text x="43.6" y="196.1">CHIP_EN</text>
<text x="89.9" y="196.1">SD_D2</text>
<text x="89.9" y="192.6">SD_D3</text>
<text x="102.5" y="194.4">18</text>
<text x="43.6" y="199.7">XPD_DCDC</text>
<text x="61.4" y="216" transform="rotate(-90 61.4 216)">9</text>
<text x="62.8" y="213.1" transform="rotate(-90 62.8 213.1)">MTMS/GPIO14</text>
<text x="66.3" y="213.1" transform="rotate(-90 66.3 213.1)">MTDI/GPIO12</text>
<text x="73.4" y="213.1" transform="rotate(-90 73.4 213.1)">MTCK/GPIO13</text>
<text x="76.9" y="213.1" transform="rotate(-90 76.9 213.1)">MTDO/GPIO15</text>
<text x="80.4" y="213.1" transform="rotate(-90 80.4 213.1)">GPIO2</text>
<text x="84" y="213.1" transform="rotate(-90 84 213.1)">GPIO0</text>
<text x="87.5" y="213.1" transform="rotate(-90 87.5 213.1)">GPIO4</text>
<text x="64.9" y="218" transform="rotate(-90 64.9 218)">10</text>
<text x="72" y="218" transform="rotate(-90 72 218)">12</text>
<text x="75.5" y="218" transform="rotate(-90 75.5 218)">13</text>
<text x="79" y="218" transform="rotate(-90 79 218)">14</text>
<text x="82.5" y="218" transform="rotate(-90 82.5 218)">15</text>
<text x="86.1" y="218" transform="rotate(-90 86.1 218)">16</text>
</g>
<g font-size="3.2" fill="#f00">
<text x="52.5" y="42.7">6</text>
<text x="56" y="44.5">VDD/VDDA</text>
<text x="68.4" y="154" transform="rotate(-90 68.4 154)">30</text>
<text x="72" y="154" transform="rotate(-90 72 154)">29</text>
<text x="69.5" y="164.7" transform="rotate(-90 69.5 164.7)">VDDA</text>
<text x="73" y="165" transform="rotate(-90 73 165)">VDDD</text>
<text x="40.1" y="173.2">1</text>
<text x="43.6" y="175">VDDA</text>
<text x="40.1" y="180.3">3</text>
<text x="40.1" y="183.8">4</text>
<text x="43.6" y="182">VDD3P3</text>
<text x="43.6" y="185.6">VDD3P3</text>
<text x="40.1" y="187.3">5</text>
<text x="43.6" y="189.1">VDD_RTC</text>
<text x="102.5" y="197.9">17</text>
<text x="85.9" y="199.7">VDD_PST</text>
<text x="69.8" y="213.1" transform="rotate(-90 69.8 213.1)">VDDPST</text>
<text x="68.4" y="218" transform="rotate(-90 68.4 218)">11</text>
</g>
<g font-size="3.2">
<text x="52.5" y="46.2">7</text>
<text x="56" y="48">VSS/VSSA</text>
<text x="247" y="88.5">2</text>
<text x="258.9" y="88.5">4</text>
<text x="247" y="92.1">1</text>
<text x="258.9" y="92.1">3</text>
</g>
</svg>
